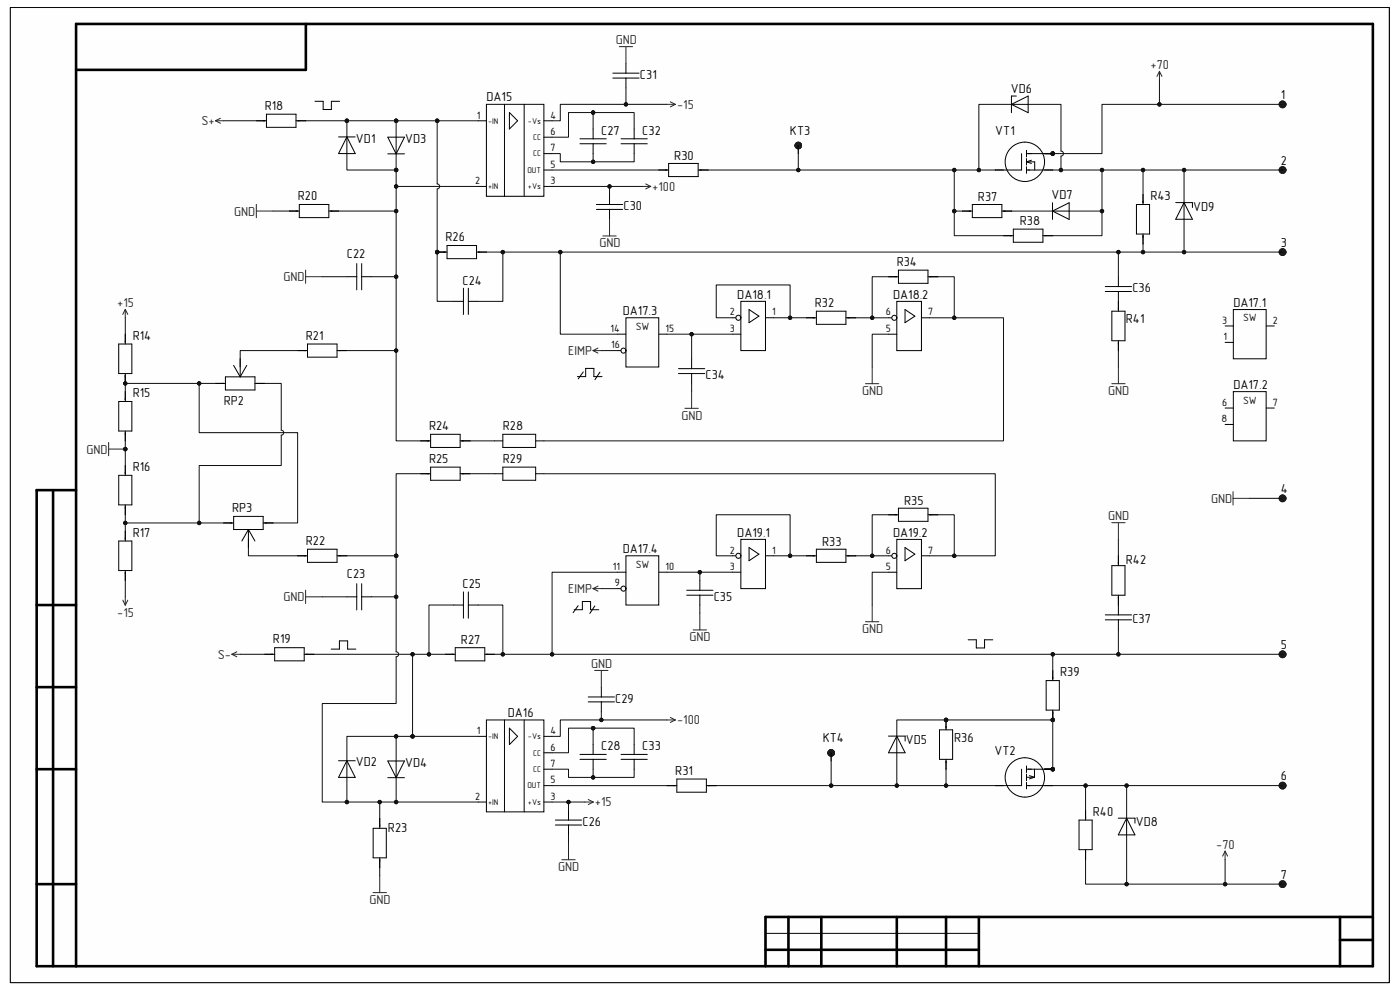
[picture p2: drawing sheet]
<svg xmlns="http://www.w3.org/2000/svg" width="297mm" height="210mm" viewBox="0 0 297 210" stroke-linecap="round" stroke-linejoin="round" font-family="sans-serif">
<path d="M2.2 1.6h292.5v206.8h-292.5z" fill-rule="evenodd" fill="#fefefe"/>
<path d="M2.2 1.6h292.5v206.8h-292.5z" fill="none" stroke="#000" stroke-width=".21"/>
<path d="M2.2 1.6h292.5v206.8h-292.5z" fill-rule="evenodd" fill="#fefefe"/>
<g fill="none" stroke="#000" stroke-width=".21">
<path d="M2.2 1.6h292.5v206.8h-292.5zM130 15.5h5.6M130 16.6h5.6M132.8 13.4v2.1M132.8 16.6v2.1M101.5 25.6h1.7M101.5 39.5h1.7M103.2 22.1h12.2v19.5h-12.2zM107 22.1v19.5M108.1 23.9l1.7 1.7-1.7 1.8zM111.2 22.1v19.5M115.4 25.6h1.7"/>
<path d="M115.4 29.1h1.7M115.4 32.6h1.7M115.4 36.1h1.7M115.4 39.5h1.7M123 29.4h5.6M123 30.5h5.6M125.8 27.4v2M125.8 30.5v2.1M126.5 43.4h5.6M126.5 44.4h5.6M129.3 41.3v2.1M129.3 44.4v2.1"/>
<path d="M101.5 156.2h1.7M103.2 152.7h12.2v19.5h-12.2zM107 152.7v19.5M108.1 154.5l1.7 1.7-1.7 1.8zM111.2 152.7v19.5M115.4 156.2h1.7M115.4 159.7h1.7M124.8 147.9h5.6M124.8 148.9h5.6M127.6 145.8v2.1M127.6 148.9v2.1M101.5 170.1h1.7"/>
<path d="M115.4 163.2h1.7M115.4 166.7h1.7M115.4 170.1h1.7M117.8 174h5.6M117.8 175h5.6M120.6 171.9v2.1M120.6 175v2.1M162.4 198h45.3"/>
</g>
<g fill="none" stroke="#000" stroke-width=".55">
<path d="M64.9 5.1v9.7h-48.8M7.8 104h8.3M7.8 104v101h283.5v-199.9h-275.2v199.9M11.3 104v101M7.8 128.3h8.3M7.8 145.8h8.3M7.8 163.2h8.3M7.8 187.6h8.3M167.3 194.5v10.5M174.2 194.5v10.5M190.3 194.5v10.5M200.7 194.5v10.5"/>
<path d="M207.7 194.5v10.5M284.3 194.5v10.5M284.3 199.4h7M291.3 194.5h-128.9v10.5M162.4 201.5h45.3"/>
</g>
<g fill="none" stroke="#262626" stroke-width=".21">
<path d="M136.3 39.5h1.7M137 39l1 .5M138 39.5l-1 .6M141.5 22.1h1.8M142.2 21.6l1.1 .5M143.3 22.1l-1.1 .6M141.5 152.7h1.8M142.2 152.2l1.1 .5M143.3 152.7l-1.1 .6M124.1 170.1h1.8M124.8 169.6l1.1 .5M125.9 170.1l-1.1 .6"/>
<path d="M259.9 180.6l-.5 1M259.9 180.6l.5 1M259.9 180.6v1.7"/>
</g>
<circle cx="92.7" cy="53.5" r=".35" fill="#0e0e0e"/>
<circle cx="92.7" cy="53.5" r=".35" fill="none" stroke="#0e0e0e" stroke-width=".21"/>
<path d="M92.7 53.5h2.1M94.8 52.1h6.3v2.8h-6.3zM101.1 53.5h2.1" fill="none" stroke="#000" stroke-width=".21"/>
<circle cx="92.7" cy="53.5" r=".35" fill="#0e0e0e"/>
<circle cx="92.7" cy="53.5" r=".35" fill="none" stroke="#0e0e0e" stroke-width=".21"/>
<g fill="none" stroke="#000" stroke-width=".21">
<path d="M131.8 29.4h5.5M131.8 30.5h5.5M134.5 27.4v2M134.5 30.5v2.1M101.5 53.5h1.7M131.1 70.9h1.7M131.1 74.4h1.7M94.5 138.8h2.1M96.6 137.4h6.2v2.8h-6.2zM102.8 138.8h2.1M125.8 158v2M134.5 158v2"/>
<path d="M123 160h5.6M123 161.1h5.6M125.8 161.1v2.1M131.8 160h5.5M131.8 161.1h5.5M134.5 161.1v2.1"/>
</g>
<path d="M45.7 25.6l1.1 .5M45.7 25.6h1.8M46.8 25.1l-1.1 .5M49.2 138.8l1 .5M49.2 138.8h1.8M50.2 138.3l-1 .5" fill="none" stroke="#262626" stroke-width=".21"/>
<circle cx="132.3" cy="74.4" r=".53" fill="#fbfbfb"/>
<g fill="none" stroke="#000" stroke-width=".21">
<path d="M132.8 67.4h7v10.5h-7zM139.8 70.9h1.7M131.1 121.4h1.7M131.1 124.9h1.7"/>
<circle cx="132.3" cy="74.4" r=".53"/>
</g>
<circle cx="132.3" cy="124.9" r=".53" fill="#fbfbfb"/>
<g fill="none" stroke="#000" stroke-width=".21">
<path d="M71.8 29h3.6M73.6 29.1v3.5M73.6 29l1.8 3.6h-3.6zM82.3 29.1h3.5l-1.8 3.5zM82.3 32.6h3.5M84 29.1v3.5M73.6 58.7h2.1M75.7 55.9v5.6M76.7 55.9v5.6M76.7 58.7h2.1M204.2 44.8h2.1M206.3 43.4h6.2v2.8h-6.2z"/>
<path d="M212.5 44.8h2.1M223.3 44.8l3.5-1.8v3.5zM223.3 43v3.5M223.3 44.8h3.5M237.3 58.7v2.1M241.1 43.4h2.8v6.2h-2.8zM242.5 41.3v2.1M242.5 49.6v2.1M234.5 60.8h5.6M234.5 61.8h5.6M235.9 66h2.8v6.3h-2.8zM237.3 61.8v4.2"/>
<path d="M237.3 72.3v2.1M132.8 117.9h7v10.4h-7zM73.6 126.6h2.1M75.7 123.8v5.6M76.7 123.8v5.6M76.7 126.6h2.1M139.8 121.4h1.7M71.8 161.4h3.6M73.6 161.4l1.8 3.5h-3.6zM73.6 161.4v3.5M82.3 161.4h3.5l-1.8 3.6zM82.3 165h3.5"/>
<path d="M84 161.4v3.5M228.9 174h2.8v6.2h-2.8zM230.3 171.9v2.1M230.3 180.2v2.1"/>
<circle cx="132.3" cy="124.9" r=".53"/>
</g>
<path d="M246 15.1l-.6 1.1M246 15.1l.5 1.1M246 15.1v1.8" fill="none" stroke="#262626" stroke-width=".21"/>
<circle cx="223.3" cy="152.7" r=".35" fill="#0e0e0e"/>
<circle cx="223.3" cy="152.7" r=".35" fill="none" stroke="#0e0e0e" stroke-width=".21"/>
<path d="M221.9 144.4h2.8v6.2h-2.8zM223.3 142.3v2.1M223.3 150.6v2.1" fill="none" stroke="#000" stroke-width=".21"/>
<circle cx="223.3" cy="152.7" r=".35" fill="#0e0e0e"/>
<circle cx="223.3" cy="152.7" r=".35" fill="none" stroke="#0e0e0e" stroke-width=".21"/>
<g fill="none" stroke="#000" stroke-width=".21">
<path d="M54.4 25.6h2.1M56.5 24.2h6.3v2.8h-6.3zM62.8 25.6h2.1M25.2 73h2.8v6.2h-2.8zM26.6 70.9v2.1M26.6 79.2v2.1M96.2 63.9h2.1M98.3 61.1v5.6M99.4 61.1v5.6M99.4 63.9h2.1M25.2 85.2h2.8v6.2h-2.8zM26.6 83.1v2.1"/>
<path d="M26.6 91.4v2.1M26.6 98.8v2M25.2 100.8h2.8v6.3h-2.8zM25.2 114.8h2.8v6.2h-2.8zM26.6 107.1v2.1M26.6 112.7v2.1M26.6 121v2.1M96.2 128.3h2.1M98.3 125.6v5.5M99.4 125.6v5.5M99.4 128.3h2.1M223.3 142.3v1.7"/>
</g>
<g fill="none" stroke="#262626" stroke-width=".21">
<path d="M26.6 65.6l-.6 1.1M26.6 65.6l.5 1.1M26.6 65.6v1.8M23 93.9v2.8M23 95.3h3.6M26.1 127.3l.5 1.1M26.6 126.6v1.8M27.1 127.3l-.5 1.1M64.8 125.2v2.8M64.8 126.6h3.6M125.8 124.9l1.1 .5M125.8 124.9h1.8"/>
<path d="M126.9 124.3l-1.1 .6"/>
</g>
<circle cx="26.6" cy="95.3" r=".35" fill="#0e0e0e"/>
<circle cx="26.6" cy="95.3" r=".35" fill="none" stroke="#0e0e0e" stroke-width=".21"/>
<g fill="none" stroke="#262626" stroke-width=".21">
<path d="M131.4 9.9h2.8M132.8 9.9v3.5M54.4 43.4v2.8M54.4 44.8h3.5M64.8 57.3v2.8M64.8 58.7h3.6M127.9 50.1h2.8M129.3 46.5v3.6M237.3 77.9v3.5M235.9 81.4h2.8M235.9 110.9h2.8M237.3 110.9v3.5"/>
<path d="M126.2 142.2h2.8M127.6 142.2v3.6M120.6 178.8v3.6M79.1 189.4h2.9M80.6 185.8v3.6M119.2 182.4h2.8"/>
</g>
<path d="M235.9 120h2.8v6.3h-2.8zM237.3 117.9v2.1M234.5 131.5h5.6M234.5 130.4h5.6M237.3 126.3v4.1M237.3 131.5v2.1" fill="none" stroke="#000" stroke-width=".21"/>
<circle cx="200.7" cy="152.7" r=".35" fill="#0e0e0e"/>
<circle cx="200.7" cy="152.7" r=".35" fill="none" stroke="#0e0e0e" stroke-width=".21"/>
<path d="M199.3 154.8h2.8v6.3h-2.8zM200.7 152.7v2.1M200.7 161.1v2.1" fill="none" stroke="#000" stroke-width=".21"/>
<circle cx="200.7" cy="152.7" r=".35" fill="#0e0e0e"/>
<circle cx="200.7" cy="152.7" r=".35" fill="none" stroke="#0e0e0e" stroke-width=".21"/>
<g fill="none" stroke="#000" stroke-width=".21">
<path d="M139.8 36.1h2M141.8 34.7h6.3v2.8h-6.3zM148.1 36.1h2.1M155.4 67.4h1.8M162.4 67.4h1.7M259.9 69.2h1.8M259.9 72.6h1.8M261.7 65.7h6.9v10.4h-6.9zM268.6 69.2h1.8M259.9 86.6h1.8M259.9 90h1.8M261.7 83.1h6.9v10.4h-6.9z"/>
<path d="M268.6 86.6h1.8M141.5 166.7h2.1M143.6 165.3h6.3v2.8h-6.3zM149.9 166.7h2.1"/>
</g>
<circle cx="156.6" cy="67.4" r=".53" fill="#fbfbfb"/>
<g fill="none" stroke="#000" stroke-width=".21">
<path d="M155.4 70.9h1.8M157.2 63.9h5.2v10.5h-5.2zM158.9 65.7l2.1 1.4-2.1 1.4zM188.5 67.4h1.8M195.5 67.4h1.7"/>
<circle cx="156.6" cy="67.4" r=".53"/>
</g>
<path d="M125.8 74.4l1.1 .5M125.8 74.4h1.8M126.9 73.8l-1.1 .6" fill="none" stroke="#262626" stroke-width=".21"/>
<circle cx="189.7" cy="67.4" r=".53" fill="#fbfbfb"/>
<g fill="none" stroke="#000" stroke-width=".21">
<path d="M188.5 70.9h1.8M190.3 63.9h5.2v10.5h-5.2zM192 65.7l2.1 1.4-2.1 1.4zM155.4 117.9h1.8M162.4 117.9h1.7"/>
<circle cx="189.7" cy="67.4" r=".53"/>
</g>
<path d="M185 77.9v3.5M145.3 86.6h2.8M146.7 83.1v3.5M183.6 81.4h2.8M147.1 133.6h2.8M148.5 130.1v3.5" fill="none" stroke="#262626" stroke-width=".21"/>
<circle cx="156.6" cy="117.9" r=".53" fill="#fbfbfb"/>
<g fill="none" stroke="#000" stroke-width=".21">
<path d="M157.2 114.4h5.2v10.5h-5.2zM158.9 116.2l2.1 1.4-2.1 1.4zM188.5 117.9h1.8M195.5 117.9h1.7M155.4 121.4h1.8"/>
<circle cx="156.6" cy="117.9" r=".53"/>
</g>
<circle cx="189.7" cy="117.9" r=".53" fill="#fbfbfb"/>
<g fill="none" stroke="#000" stroke-width=".21">
<path d="M214.6 22.1l3.5-1.7v3.5zM214.6 22.1h3.5M215.6 20.4h-1v3.5M61.4 44.8h2.1M63.5 43.4h6.3v2.8h-6.3zM69.8 44.8h2.1M188.5 58.7h2.1M190.6 57.3h6.3v2.8h-6.3zM196.9 58.7h2.1M212.9 50h2.1M215 48.6h6.3v2.8h-6.3zM221.3 50h2"/>
<path d="M249.4 43h3.6v1M251.2 43l1.8 3.5h-3.6zM251.2 43v3.5M47.8 79.9h6.3v2.8h-6.3zM49.6 77.5l1.4 2.4M51 76.1v3.8M52.4 77.5l-1.4 2.4M63.1 74.4h2.1M65.2 73h6.3v2.8h-6.3zM71.5 74.4h2.1M171.1 67.4h2.1M173.2 66h6.3v2.8h-6.3z"/>
<path d="M179.5 67.4h2.1M45.7 81.3h2.1M54.1 81.3h2.1M89.3 93.5h2.1M91.4 92.1h6.2v2.8h-6.2zM91.4 99.1h6.2v2.8h-6.2zM97.6 93.5h2.1M47.5 110.9h2.1M49.6 109.5h6.2v2.8h-6.2zM52.7 112.3v3.9M52.7 112.3l1.4 2.5M52.7 112.3l-1.4 2.5"/>
<path d="M55.8 110.9h2.1M63.1 117.9h2.1M65.2 116.5h6.3v2.8h-6.3zM71.5 117.9h2.1M89.3 100.5h2.1M97.6 100.5h2.1M171.1 117.9h2.1M173.2 116.5h6.3v2.8h-6.3zM179.5 117.9h2.1M188.5 109.2h2.1M190.3 114.4h5.2v10.5h-5.2zM190.6 107.8h6.3v2.8h-6.3z"/>
<path d="M192 116.2l2.1 1.4-2.1 1.4zM196.9 109.2h2.1M56.2 138.8h2.1M58.3 137.4h6.2v2.8h-6.2zM64.5 138.8h2.1M188.5 121.4h1.8M188.5 156.2h3.5v1M190.3 156.2l1.7 3.5h-3.5zM190.3 156.2v3.5M79.2 175.7h2.8v6.3h-2.8zM80.6 173.6v2.1M237.2 173.6h3.6v1"/>
<path d="M239 173.6l1.8 3.5h-3.6zM239 173.6v3.5M80.6 182v2.1"/>
<circle cx="189.7" cy="117.9" r=".53"/>
</g>
<path d="M183.6 131.9h2.8M185 128.4v3.5" fill="none" stroke="#262626" stroke-width=".21"/>
<g fill="none" stroke="#1c1c1c" stroke-width=".89">
<circle cx="272.1" cy="22.1" r=".38"/>
<circle cx="272.1" cy="36.1" r=".38"/>
<circle cx="272.1" cy="53.5" r=".38"/>
<circle cx="272.1" cy="138.8" r=".38"/>
<circle cx="272.1" cy="166.7" r=".38"/>
<circle cx="272.1" cy="187.6" r=".39"/>
<circle cx="272.1" cy="187.6" r=".38"/>
</g>
<circle cx="223.3" cy="32.6" r=".35" fill="#0e0e0e"/>
<circle cx="223.3" cy="32.6" r=".35" fill="none" stroke="#0e0e0e" stroke-width=".21"/>
<circle cx="223.3" cy="32.6" r=".35" fill="#0e0e0e"/>
<circle cx="223.3" cy="32.6" r=".35" fill="none" stroke="#0e0e0e" stroke-width=".21"/>
<circle cx="223.3" cy="32.6" r=".35" fill="#0e0e0e"/>
<circle cx="223.3" cy="32.6" r=".35" fill="none" stroke="#0e0e0e" stroke-width=".21"/>
<g fill="none" stroke="#000" stroke-width=".21">
<path d="M216.7 32.6v3.5h-5.6M217.8 32.6h5.5M217.8 36.1h5.5M217.8 34.3l1 .4M217.8 34.3h1.7v1.8M217.8 31.9v1.4M217.8 33.6v1.4M217.8 35.4v1.4M218.8 34l-1 .3"/>
<circle cx="217.4" cy="34.3" r="4.2"/>
</g>
<circle cx="223.3" cy="32.6" r=".35" fill="#0e0e0e"/>
<circle cx="223.3" cy="32.6" r=".35" fill="none" stroke="#0e0e0e" stroke-width=".21"/>
<path d="M221.6 32.6h1.7" fill="none" stroke="#000" stroke-width=".21"/>
<circle cx="223.3" cy="32.6" r=".35" fill="#0e0e0e"/>
<circle cx="223.3" cy="32.6" r=".35" fill="none" stroke="#0e0e0e" stroke-width=".21"/>
<path d="M221.6 32.6h1.7" fill="none" stroke="#000" stroke-width=".21"/>
<circle cx="223.3" cy="32.6" r=".35" fill="#0e0e0e"/>
<circle cx="223.3" cy="32.6" r=".35" fill="none" stroke="#0e0e0e" stroke-width=".21"/>
<circle cx="223.3" cy="163.2" r=".35" fill="#0e0e0e"/>
<circle cx="223.3" cy="163.2" r=".35" fill="none" stroke="#0e0e0e" stroke-width=".21"/>
<circle cx="223.3" cy="163.2" r=".35" fill="#0e0e0e"/>
<circle cx="223.3" cy="163.2" r=".35" fill="none" stroke="#0e0e0e" stroke-width=".21"/>
<circle cx="223.3" cy="163.2" r=".35" fill="#0e0e0e"/>
<circle cx="223.3" cy="163.2" r=".35" fill="none" stroke="#0e0e0e" stroke-width=".21"/>
<g fill="none" stroke="#000" stroke-width=".21">
<path d="M216.7 163.2v3.5h-5.6M217.8 163.2h5.5M217.8 166.7h5.5M217.8 162.5v1.4M217.8 164.2v1.4M217.8 166v1.4M217.9 164.9h1.5M218.4 164.5l1 .4M219.4 164.9l-1 .3M219.5 163.2v1.7"/>
<circle cx="217.4" cy="164.9" r="4.2"/>
</g>
<circle cx="223.3" cy="163.2" r=".35" fill="#0e0e0e"/>
<circle cx="223.3" cy="163.2" r=".35" fill="none" stroke="#0e0e0e" stroke-width=".21"/>
<path d="M221.6 163.2h1.7" fill="none" stroke="#000" stroke-width=".21"/>
<circle cx="223.3" cy="163.2" r=".35" fill="#0e0e0e"/>
<circle cx="223.3" cy="163.2" r=".35" fill="none" stroke="#0e0e0e" stroke-width=".21"/>
<path d="M221.6 163.2h1.7" fill="none" stroke="#000" stroke-width=".21"/>
<circle cx="223.3" cy="163.2" r=".35" fill="#0e0e0e"/>
<g fill="none" stroke="#0e0e0e" stroke-width=".21">
<path d="M84 39.5h17.5"/>
<circle cx="223.3" cy="163.2" r=".35"/>
</g>
<g fill="none" stroke="#000" stroke-width=".21">
<path d="M66.8 21.5h1.8v1.7h1.7v-1.7h1.7M169.4 30.8v1.8M122.5 79.9h1.7v-1.7h1.8v1.7h1.7M123.7 78.9l-1 1.5M127.3 79l-1.1 1.5M143.9 78.2h5.6M143.9 79.2h5.6M146.7 76.1v2.1M146.7 79.2v2.1M104.9 93.5h1.8M106.7 92.1h6.9v2.8h-6.9zM106.7 99.1h6.9v2.8h-6.9z"/>
<path d="M113.6 93.5h1.8M104.9 100.5h1.8M113.6 100.5h1.8M70.3 137.7h1.7v-1.7h1.7v1.7h1.8M121.8 129.3h1.7v-1.7h1.8v1.7h1.7M122.7 128.5l-1.1 1.5M126.2 128.5l-1.1 1.6M145.7 125.2h5.6M145.7 126.3h5.6M148.5 123.1v2.1M148.5 126.3v2M205.4 135.7h1.7v1.8h1.8v-1.8h1.7"/>
<path d="M176.3 159.7v1.8"/>
</g>
<path d="M261.6 104.3v2.8M261.6 105.7h3.5" fill="none" stroke="#262626" stroke-width=".21"/>
<g fill="none" stroke="#1c1c1c" stroke-width=".89">
<circle cx="169.4" cy="30.9" r=".35"/>
<circle cx="272.1" cy="105.7" r=".38"/>
<circle cx="176.3" cy="159.7" r=".35"/>
</g>
<circle cx="84" cy="39.5" r=".35" fill="#0e0e0e"/>
<g fill="none" stroke="#0e0e0e" stroke-width=".21">
<path d="M92.7 25.6h8.8"/>
<circle cx="84" cy="39.5" r=".35"/>
</g>
<circle cx="92.7" cy="25.6" r=".35" fill="#0e0e0e"/>
<g fill="none" stroke="#0e0e0e" stroke-width=".21">
<path d="M132.8 18.7v3.4h8.7"/>
<circle cx="92.7" cy="25.6" r=".35"/>
</g>
<circle cx="132.8" cy="22.1" r=".35" fill="#0e0e0e"/>
<g fill="none" stroke="#0e0e0e" stroke-width=".21">
<path d="M92.7 25.6v13.4a.53 .53 0 0 1 .6 .5 .53 .53 0 0 1-.6 .6v23.8h3.5"/>
<circle cx="132.8" cy="22.1" r=".35"/>
</g>
<circle cx="92.7" cy="53.5" r=".35" fill="#0e0e0e"/>
<circle cx="92.7" cy="53.5" r=".35" fill="none" stroke="#0e0e0e" stroke-width=".21"/>
<circle cx="92.7" cy="25.6" r=".35" fill="#0e0e0e"/>
<g fill="none" stroke="#0e0e0e" stroke-width=".21">
<path d="M84 25.6v3.5"/>
<circle cx="92.7" cy="25.6" r=".35"/>
</g>
<circle cx="84" cy="25.6" r=".35" fill="#0e0e0e"/>
<g fill="none" stroke="#0e0e0e" stroke-width=".21">
<path d="M84 25.6h8.7"/>
<circle cx="84" cy="25.6" r=".35"/>
</g>
<circle cx="84" cy="25.6" r=".35" fill="#0e0e0e"/>
<circle cx="84" cy="25.6" r=".35" fill="none" stroke="#0e0e0e" stroke-width=".21"/>
<circle cx="92.7" cy="25.6" r=".35" fill="#0e0e0e"/>
<g fill="none" stroke="#0e0e0e" stroke-width=".21">
<path d="M117.1 39.5h19.2"/>
<circle cx="92.7" cy="25.6" r=".35"/>
</g>
<circle cx="129.3" cy="39.5" r=".35" fill="#0e0e0e"/>
<g fill="none" stroke="#0e0e0e" stroke-width=".21">
<path d="M127.6 151v1.7"/>
<circle cx="129.3" cy="39.5" r=".35"/>
</g>
<circle cx="127.6" cy="152.7" r=".35" fill="#0e0e0e"/>
<g fill="none" stroke="#0e0e0e" stroke-width=".21">
<path d="M120.6 170.1v1.8M120.6 177.1v1.7"/>
<circle cx="127.6" cy="152.7" r=".35"/>
</g>
<circle cx="120.6" cy="170.1" r=".35" fill="#0e0e0e"/>
<g fill="none" stroke="#0e0e0e" stroke-width=".21">
<path d="M117.1 170.1h7"/>
<circle cx="120.6" cy="170.1" r=".35"/>
</g>
<circle cx="120.6" cy="170.1" r=".35" fill="#0e0e0e"/>
<g fill="none" stroke="#0e0e0e" stroke-width=".21">
<path d="M117.1 163.2h3.5v1.7h5.2v-1.7"/>
<circle cx="120.6" cy="170.1" r=".35"/>
</g>
<circle cx="125.8" cy="164.9" r=".35" fill="#0e0e0e"/>
<g fill="none" stroke="#0e0e0e" stroke-width=".21">
<path d="M125.8 154.5h-5.2v5.2h-3.5"/>
<circle cx="125.8" cy="164.9" r=".35"/>
</g>
<circle cx="125.8" cy="154.5" r=".35" fill="#0e0e0e"/>
<g fill="none" stroke="#0e0e0e" stroke-width=".21">
<path d="M129.3 39.5v1.8"/>
<circle cx="125.8" cy="154.5" r=".35"/>
</g>
<circle cx="129.3" cy="39.5" r=".35" fill="#0e0e0e"/>
<g fill="none" stroke="#0e0e0e" stroke-width=".21">
<path d="M73.6 25.6h10.4"/>
<circle cx="129.3" cy="39.5" r=".35"/>
</g>
<circle cx="84" cy="25.6" r=".35" fill="#0e0e0e"/>
<circle cx="84" cy="25.6" r=".35" fill="none" stroke="#0e0e0e" stroke-width=".21"/>
<circle cx="73.6" cy="25.6" r=".35" fill="#0e0e0e"/>
<g fill="none" stroke="#0e0e0e" stroke-width=".21">
<path d="M104.9 138.8h1.8"/>
<circle cx="73.6" cy="25.6" r=".35"/>
</g>
<circle cx="106.7" cy="138.8" r=".35" fill="#0e0e0e"/>
<g fill="none" stroke="#0e0e0e" stroke-width=".21">
<path d="M73.6 32.6v3.5h10.4"/>
<circle cx="106.7" cy="138.8" r=".35"/>
</g>
<circle cx="84" cy="36.1" r=".35" fill="#0e0e0e"/>
<g fill="none" stroke="#0e0e0e" stroke-width=".21">
<path d="M84 32.6v3.5"/>
<circle cx="84" cy="36.1" r=".35"/>
</g>
<circle cx="84" cy="36.1" r=".35" fill="#0e0e0e"/>
<g fill="none" stroke="#0e0e0e" stroke-width=".21">
<path d="M117.1 32.6h1.8v1.7h6.9v-1.7"/>
<circle cx="84" cy="36.1" r=".35"/>
</g>
<circle cx="125.8" cy="34.3" r=".35" fill="#0e0e0e"/>
<g fill="none" stroke="#0e0e0e" stroke-width=".21">
<path d="M125.8 23.9h-5.2v5.2h-3.5"/>
<circle cx="125.8" cy="34.3" r=".35"/>
</g>
<circle cx="125.8" cy="23.9" r=".35" fill="#0e0e0e"/>
<g fill="none" stroke="#0e0e0e" stroke-width=".21">
<path d="M125.8 23.9h8.7v3.5"/>
<circle cx="125.8" cy="23.9" r=".35"/>
</g>
<circle cx="125.8" cy="23.9" r=".35" fill="#0e0e0e"/>
<g fill="none" stroke="#0e0e0e" stroke-width=".21">
<path d="M134.5 32.6v1.7h-8.7"/>
<circle cx="125.8" cy="23.9" r=".35"/>
</g>
<circle cx="125.8" cy="34.3" r=".35" fill="#0e0e0e"/>
<g fill="none" stroke="#0e0e0e" stroke-width=".21">
<path d="M141.5 152.7h-22.6v3.5h-1.8"/>
<circle cx="125.8" cy="34.3" r=".35"/>
</g>
<circle cx="127.6" cy="152.7" r=".35" fill="#0e0e0e"/>
<g fill="none" stroke="#0e0e0e" stroke-width=".21">
<path d="M125.8 154.5h8.7v3.5"/>
<circle cx="127.6" cy="152.7" r=".35"/>
</g>
<circle cx="125.8" cy="154.5" r=".35" fill="#0e0e0e"/>
<g fill="none" stroke="#0e0e0e" stroke-width=".21">
<path d="M134.5 163.2v1.7h-8.7"/>
<circle cx="125.8" cy="154.5" r=".35"/>
</g>
<circle cx="125.8" cy="164.9" r=".35" fill="#0e0e0e"/>
<g fill="none" stroke="#0e0e0e" stroke-width=".21">
<path d="M125.8 154.5v3.5"/>
<circle cx="125.8" cy="164.9" r=".35"/>
</g>
<circle cx="125.8" cy="154.5" r=".35" fill="#0e0e0e"/>
<g fill="none" stroke="#0e0e0e" stroke-width=".21">
<path d="M92.7 53.5h1.8"/>
<circle cx="125.8" cy="154.5" r=".35"/>
</g>
<circle cx="92.7" cy="53.5" r=".35" fill="#0e0e0e"/>
<g fill="none" stroke="#0e0e0e" stroke-width=".21">
<path d="M68.4 58.7h5.2M101.5 128.3h5.2v10.5h10.4"/>
<circle cx="92.7" cy="53.5" r=".35"/>
</g>
<circle cx="106.7" cy="138.8" r=".35" fill="#0e0e0e"/>
<circle cx="106.7" cy="138.8" r=".35" fill="none" stroke="#0e0e0e" stroke-width=".21"/>
<circle cx="117.1" cy="138.8" r=".35" fill="#0e0e0e"/>
<g fill="none" stroke="#0e0e0e" stroke-width=".21">
<path d="M272.1 36.1h-38.3v8.7h-7M68.4 126.6h5.2"/>
<circle cx="117.1" cy="138.8" r=".35"/>
</g>
<circle cx="233.8" cy="44.8" r=".35" fill="#0e0e0e"/>
<circle cx="233.8" cy="44.8" r=".35" fill="none" stroke="#0e0e0e" stroke-width=".21"/>
<circle cx="233.8" cy="36.1" r=".35" fill="#0e0e0e"/>
<circle cx="233.8" cy="36.1" r=".35" fill="none" stroke="#0e0e0e" stroke-width=".21"/>
<circle cx="242.5" cy="36.1" r=".35" fill="#0e0e0e"/>
<circle cx="242.5" cy="36.1" r=".35" fill="none" stroke="#0e0e0e" stroke-width=".21"/>
<circle cx="251.2" cy="36.1" r=".35" fill="#0e0e0e"/>
<g fill="none" stroke="#0e0e0e" stroke-width=".21">
<path d="M251.2 46.5v7"/>
<circle cx="251.2" cy="36.1" r=".35"/>
</g>
<circle cx="251.2" cy="53.5" r=".35" fill="#0e0e0e"/>
<g fill="none" stroke="#0e0e0e" stroke-width=".21">
<path d="M251.2 36.1v6.9"/>
<circle cx="251.2" cy="53.5" r=".35"/>
</g>
<circle cx="251.2" cy="36.1" r=".35" fill="#0e0e0e"/>
<g fill="none" stroke="#0e0e0e" stroke-width=".21">
<path d="M223.3 36.1h10.5"/>
<circle cx="251.2" cy="36.1" r=".35"/>
</g>
<circle cx="225.1" cy="36.1" r=".35" fill="#0e0e0e"/>
<circle cx="225.1" cy="36.1" r=".35" fill="none" stroke="#0e0e0e" stroke-width=".21"/>
<circle cx="233.8" cy="36.1" r=".35" fill="#0e0e0e"/>
<g fill="none" stroke="#0e0e0e" stroke-width=".21">
<path d="M237.3 53.5v5.2"/>
<circle cx="233.8" cy="36.1" r=".35"/>
</g>
<circle cx="237.3" cy="53.5" r=".35" fill="#0e0e0e"/>
<g fill="none" stroke="#0e0e0e" stroke-width=".21">
<path d="M246 22.1h-12.2v10.5h-10.5"/>
<circle cx="237.3" cy="53.5" r=".35"/>
</g>
<circle cx="246" cy="22.1" r=".35" fill="#0e0e0e"/>
<g fill="none" stroke="#0e0e0e" stroke-width=".21">
<path d="M246 16.9v5.2h26.1"/>
<circle cx="246" cy="22.1" r=".35"/>
</g>
<circle cx="246" cy="22.1" r=".35" fill="#0e0e0e"/>
<g fill="none" stroke="#0e0e0e" stroke-width=".21">
<path d="M239 177.1v10.5"/>
<circle cx="246" cy="22.1" r=".35"/>
</g>
<circle cx="239" cy="187.6" r=".35" fill="#0e0e0e"/>
<g fill="none" stroke="#0e0e0e" stroke-width=".21">
<path d="M230.3 166.7h8.7v6.9"/>
<circle cx="239" cy="187.6" r=".35"/>
</g>
<circle cx="239" cy="166.7" r=".35" fill="#0e0e0e"/>
<circle cx="239" cy="166.7" r=".35" fill="none" stroke="#0e0e0e" stroke-width=".21"/>
<circle cx="230.3" cy="166.7" r=".35" fill="#0e0e0e"/>
<g fill="none" stroke="#0e0e0e" stroke-width=".21">
<path d="M223.3 151v12.2"/>
<circle cx="230.3" cy="166.7" r=".35"/>
</g>
<circle cx="223.3" cy="152.7" r=".35" fill="#0e0e0e"/>
<g fill="none" stroke="#0e0e0e" stroke-width=".21">
<path d="M230.3 182.3v5.3h41.8"/>
<circle cx="223.3" cy="152.7" r=".35"/>
</g>
<circle cx="259.9" cy="187.6" r=".35" fill="#0e0e0e"/>
<circle cx="259.9" cy="187.6" r=".35" fill="none" stroke="#0e0e0e" stroke-width=".21"/>
<circle cx="239" cy="187.6" r=".35" fill="#0e0e0e"/>
<g fill="none" stroke="#0e0e0e" stroke-width=".21">
<path d="M272.1 53.5h-165.4v10.4h-5.2"/>
<circle cx="239" cy="187.6" r=".35"/>
</g>
<circle cx="251.2" cy="53.5" r=".35" fill="#0e0e0e"/>
<circle cx="251.2" cy="53.5" r=".35" fill="none" stroke="#0e0e0e" stroke-width=".21"/>
<circle cx="242.5" cy="53.5" r=".35" fill="#0e0e0e"/>
<circle cx="242.5" cy="53.5" r=".35" fill="none" stroke="#0e0e0e" stroke-width=".21"/>
<circle cx="237.3" cy="53.5" r=".35" fill="#0e0e0e"/>
<circle cx="237.3" cy="53.5" r=".35" fill="none" stroke="#0e0e0e" stroke-width=".21"/>
<circle cx="118.9" cy="53.5" r=".35" fill="#0e0e0e"/>
<circle cx="118.9" cy="53.5" r=".35" fill="none" stroke="#0e0e0e" stroke-width=".21"/>
<circle cx="106.7" cy="53.5" r=".35" fill="#0e0e0e"/>
<g fill="none" stroke="#0e0e0e" stroke-width=".21">
<path d="M64.9 25.6h8.7"/>
<circle cx="106.7" cy="53.5" r=".35"/>
</g>
<circle cx="73.6" cy="25.6" r=".35" fill="#0e0e0e"/>
<g fill="none" stroke="#0e0e0e" stroke-width=".21">
<path d="M73.6 25.6v3.5"/>
<circle cx="73.6" cy="25.6" r=".35"/>
</g>
<circle cx="73.6" cy="25.6" r=".35" fill="#0e0e0e"/>
<g fill="none" stroke="#0e0e0e" stroke-width=".21">
<path d="M51 138.8h5.2M96.2 128.3h-5.2v10.5h-24.4"/>
<circle cx="73.6" cy="25.6" r=".35"/>
</g>
<circle cx="87.5" cy="138.8" r=".35" fill="#0e0e0e"/>
<circle cx="87.5" cy="138.8" r=".35" fill="none" stroke="#0e0e0e" stroke-width=".21"/>
<circle cx="91" cy="138.8" r=".35" fill="#0e0e0e"/>
<g fill="none" stroke="#0e0e0e" stroke-width=".21">
<path d="M73.6 164.9v5.2h27.9"/>
<circle cx="91" cy="138.8" r=".35"/>
</g>
<circle cx="84" cy="170.1" r=".35" fill="#0e0e0e"/>
<circle cx="84" cy="170.1" r=".35" fill="none" stroke="#0e0e0e" stroke-width=".21"/>
<circle cx="80.6" cy="170.1" r=".35" fill="#0e0e0e"/>
<circle cx="80.6" cy="170.1" r=".35" fill="none" stroke="#0e0e0e" stroke-width=".21"/>
<circle cx="73.6" cy="170.1" r=".35" fill="#0e0e0e"/>
<g fill="none" stroke="#0e0e0e" stroke-width=".21">
<path d="M84 164.9v5.2"/>
<circle cx="73.6" cy="170.1" r=".35"/>
</g>
<circle cx="84" cy="170.1" r=".35" fill="#0e0e0e"/>
<g fill="none" stroke="#0e0e0e" stroke-width=".21">
<path d="M84 156.2v5.2"/>
<circle cx="84" cy="170.1" r=".35"/>
</g>
<circle cx="84" cy="156.2" r=".35" fill="#0e0e0e"/>
<g fill="none" stroke="#0e0e0e" stroke-width=".21">
<path d="M87.5 156.2h-13.9v5.2"/>
<circle cx="84" cy="156.2" r=".35"/>
</g>
<circle cx="87.5" cy="156.2" r=".35" fill="#0e0e0e"/>
<circle cx="87.5" cy="156.2" r=".35" fill="none" stroke="#0e0e0e" stroke-width=".21"/>
<circle cx="84" cy="156.2" r=".35" fill="#0e0e0e"/>
<g fill="none" stroke="#0e0e0e" stroke-width=".21">
<path d="M87.5 156.2h14"/>
<circle cx="84" cy="156.2" r=".35"/>
</g>
<circle cx="87.5" cy="156.2" r=".35" fill="#0e0e0e"/>
<g fill="none" stroke="#0e0e0e" stroke-width=".21">
<path d="M87.5 138.8v17.4"/>
<circle cx="87.5" cy="156.2" r=".35"/>
</g>
<circle cx="87.5" cy="138.8" r=".35" fill="#0e0e0e"/>
<circle cx="87.5" cy="138.8" r=".35" fill="none" stroke="#0e0e0e" stroke-width=".21"/>
<circle cx="87.5" cy="156.2" r=".35" fill="#0e0e0e"/>
<g fill="none" stroke="#0e0e0e" stroke-width=".21">
<path d="M239 166.7h33.1M80.6 184.1v1.7"/>
<circle cx="87.5" cy="156.2" r=".35"/>
</g>
<circle cx="239" cy="166.7" r=".35" fill="#0e0e0e"/>
<g fill="none" stroke="#0e0e0e" stroke-width=".21">
<path d="M26.6 81.3h19.1"/>
<circle cx="239" cy="166.7" r=".35"/>
</g>
<circle cx="26.6" cy="81.3" r=".35" fill="#0e0e0e"/>
<circle cx="26.6" cy="81.3" r=".35" fill="none" stroke="#0e0e0e" stroke-width=".21"/>
<circle cx="42.2" cy="81.3" r=".35" fill="#0e0e0e"/>
<g fill="none" stroke="#0e0e0e" stroke-width=".21">
<path d="M42.3 81.3v10.5h20.8v19.1h-5.2"/>
<circle cx="42.2" cy="81.3" r=".35"/>
</g>
<circle cx="42.2" cy="81.3" r=".35" fill="#0e0e0e"/>
<g fill="none" stroke="#0e0e0e" stroke-width=".21">
<path d="M73.6 74.4h10.4"/>
<circle cx="42.2" cy="81.3" r=".35"/>
</g>
<circle cx="84" cy="74.4" r=".35" fill="#0e0e0e"/>
<g fill="none" stroke="#0e0e0e" stroke-width=".21">
<path d="M52.7 116.2v1.7h10.4M89.3 100.5h-5.3v17.4"/>
<circle cx="84" cy="74.4" r=".35"/>
</g>
<circle cx="84" cy="117.9" r=".35" fill="#0e0e0e"/>
<g fill="none" stroke="#0e0e0e" stroke-width=".21">
<path d="M84 117.9v20.4a.53 .53 0 0 1 .6 .5 .53 .53 0 0 1-.6 .5v9.9h-15.6v20.9h5.2"/>
<circle cx="84" cy="117.9" r=".35"/>
</g>
<circle cx="84" cy="117.9" r=".35" fill="#0e0e0e"/>
<circle cx="84" cy="117.9" r=".35" fill="none" stroke="#0e0e0e" stroke-width=".21"/>
<circle cx="84" cy="126.6" r=".35" fill="#0e0e0e"/>
<circle cx="84" cy="126.6" r=".35" fill="none" stroke="#0e0e0e" stroke-width=".21"/>
<circle cx="73.6" cy="170.1" r=".35" fill="#0e0e0e"/>
<g fill="none" stroke="#0e0e0e" stroke-width=".21">
<path d="M73.6 117.9h10.4"/>
<circle cx="73.6" cy="170.1" r=".35"/>
</g>
<circle cx="84" cy="117.9" r=".35" fill="#0e0e0e"/>
<g fill="none" stroke="#0e0e0e" stroke-width=".21">
<path d="M78.8 126.6h5.2"/>
<circle cx="84" cy="117.9" r=".35"/>
</g>
<circle cx="84" cy="126.6" r=".35" fill="#0e0e0e"/>
<g fill="none" stroke="#0e0e0e" stroke-width=".21">
<path d="M71.9 44.8h12.1"/>
<circle cx="84" cy="126.6" r=".35"/>
</g>
<circle cx="84" cy="44.8" r=".35" fill="#0e0e0e"/>
<g fill="none" stroke="#0e0e0e" stroke-width=".21">
<path d="M57.9 44.8h3.5M259.9 182.3v5.3"/>
<circle cx="84" cy="44.8" r=".35"/>
</g>
<circle cx="259.9" cy="187.6" r=".35" fill="#0e0e0e"/>
<g fill="none" stroke="#0e0e0e" stroke-width=".21">
<path d="M237.3 133.6v5.2"/>
<circle cx="259.9" cy="187.6" r=".35"/>
</g>
<circle cx="237.3" cy="138.8" r=".35" fill="#0e0e0e"/>
<g fill="none" stroke="#0e0e0e" stroke-width=".21">
<path d="M200.7 152.7h22.6"/>
<circle cx="237.3" cy="138.8" r=".35"/>
</g>
<circle cx="200.7" cy="152.7" r=".35" fill="#0e0e0e"/>
<circle cx="200.7" cy="152.7" r=".35" fill="none" stroke="#0e0e0e" stroke-width=".21"/>
<circle cx="223.3" cy="152.7" r=".35" fill="#0e0e0e"/>
<g fill="none" stroke="#0e0e0e" stroke-width=".21">
<path d="M200.7 152.7h-10.4v3.5"/>
<circle cx="223.3" cy="152.7" r=".35"/>
</g>
<circle cx="200.7" cy="152.7" r=".35" fill="#0e0e0e"/>
<g fill="none" stroke="#0e0e0e" stroke-width=".21">
<path d="M190.3 159.7v7"/>
<circle cx="200.7" cy="152.7" r=".35"/>
</g>
<circle cx="190.3" cy="166.7" r=".35" fill="#0e0e0e"/>
<g fill="none" stroke="#0e0e0e" stroke-width=".21">
<path d="M214.6 22.1h-6.9v14"/>
<circle cx="190.3" cy="166.7" r=".35"/>
</g>
<circle cx="207.7" cy="36.1" r=".35" fill="#0e0e0e"/>
<g fill="none" stroke="#0e0e0e" stroke-width=".21">
<path d="M218.1 22.1h7v10a.53 .53 0 0 1 .5 .5 .53 .53 0 0 1-.5 .5v3"/>
<circle cx="207.7" cy="36.1" r=".35"/>
</g>
<circle cx="225.1" cy="36.1" r=".35" fill="#0e0e0e"/>
<g fill="none" stroke="#0e0e0e" stroke-width=".21">
<path d="M118.9 53.5v17.4h12.2M127.6 74.4h3.5"/>
<circle cx="225.1" cy="36.1" r=".35"/>
</g>
<circle cx="118.9" cy="53.5" r=".35" fill="#0e0e0e"/>
<g fill="none" stroke="#0e0e0e" stroke-width=".21">
<path d="M141.5 70.9h13.9"/>
<circle cx="118.9" cy="53.5" r=".35"/>
</g>
<circle cx="146.7" cy="70.9" r=".35" fill="#0e0e0e"/>
<g fill="none" stroke="#0e0e0e" stroke-width=".21">
<path d="M155.4 67.4h-3.4v-7h15.6v7h-3.5"/>
<circle cx="146.7" cy="70.9" r=".35"/>
</g>
<circle cx="167.6" cy="67.4" r=".35" fill="#0e0e0e"/>
<g fill="none" stroke="#0e0e0e" stroke-width=".21">
<path d="M146.7 70.9v5.2"/>
<circle cx="167.6" cy="67.4" r=".35"/>
</g>
<circle cx="146.7" cy="70.9" r=".35" fill="#0e0e0e"/>
<g fill="none" stroke="#0e0e0e" stroke-width=".21">
<path d="M199 58.7h3.4v8.7h-5.2M146.7 81.3v1.8"/>
<circle cx="146.7" cy="70.9" r=".35"/>
</g>
<circle cx="202.4" cy="67.4" r=".35" fill="#0e0e0e"/>
<g fill="none" stroke="#0e0e0e" stroke-width=".21">
<path d="M181.6 67.4h3.4M188.5 70.9h-3.5v7"/>
<circle cx="202.4" cy="67.4" r=".35"/>
</g>
<circle cx="185" cy="67.4" r=".35" fill="#0e0e0e"/>
<g fill="none" stroke="#0e0e0e" stroke-width=".21">
<path d="M131.1 121.4h-14v17.4h155"/>
<circle cx="185" cy="67.4" r=".35"/>
</g>
<circle cx="237.3" cy="138.8" r=".35" fill="#0e0e0e"/>
<circle cx="237.3" cy="138.8" r=".35" fill="none" stroke="#0e0e0e" stroke-width=".21"/>
<circle cx="223.3" cy="138.8" r=".35" fill="#0e0e0e"/>
<circle cx="223.3" cy="138.8" r=".35" fill="none" stroke="#0e0e0e" stroke-width=".21"/>
<circle cx="117.1" cy="138.8" r=".35" fill="#0e0e0e"/>
<g fill="none" stroke="#0e0e0e" stroke-width=".21">
<path d="M141.5 121.4h7v1.7M148.5 128.3v1.8"/>
<circle cx="117.1" cy="138.8" r=".35"/>
</g>
<circle cx="148.5" cy="121.4" r=".35" fill="#0e0e0e"/>
<g fill="none" stroke="#0e0e0e" stroke-width=".21">
<path d="M148.5 121.4h6.9"/>
<circle cx="148.5" cy="121.4" r=".35"/>
</g>
<circle cx="148.5" cy="121.4" r=".35" fill="#0e0e0e"/>
<g fill="none" stroke="#0e0e0e" stroke-width=".21">
<path d="M155.4 117.9h-3.4v-8.7h15.6v8.7h-3.5"/>
<circle cx="148.5" cy="121.4" r=".35"/>
</g>
<circle cx="167.6" cy="117.9" r=".35" fill="#0e0e0e"/>
<g fill="none" stroke="#0e0e0e" stroke-width=".21">
<path d="M181.6 117.9h6.9"/>
<circle cx="167.6" cy="117.9" r=".35"/>
</g>
<circle cx="185" cy="117.9" r=".35" fill="#0e0e0e"/>
<g fill="none" stroke="#0e0e0e" stroke-width=".21">
<path d="M199 109.2h3.4v8.7h-5.2"/>
<circle cx="185" cy="117.9" r=".35"/>
</g>
<circle cx="202.4" cy="117.9" r=".35" fill="#0e0e0e"/>
<g fill="none" stroke="#0e0e0e" stroke-width=".21">
<path d="M78.8 58.7h5.2M127.6 124.9h3.5M188.5 121.4h-3.5v7"/>
<circle cx="202.4" cy="117.9" r=".35"/>
</g>
<circle cx="84" cy="58.7" r=".35" fill="#0e0e0e"/>
<g fill="none" stroke="#0e0e0e" stroke-width=".21">
<path d="M117.1 166.7h24.4M152 166.7h59.1"/>
<circle cx="84" cy="58.7" r=".35"/>
</g>
<circle cx="176.3" cy="166.7" r=".35" fill="#0e0e0e"/>
<circle cx="176.3" cy="166.7" r=".35" fill="none" stroke="#0e0e0e" stroke-width=".21"/>
<circle cx="190.3" cy="166.7" r=".35" fill="#0e0e0e"/>
<circle cx="190.3" cy="166.7" r=".35" fill="none" stroke="#0e0e0e" stroke-width=".21"/>
<circle cx="200.7" cy="166.7" r=".35" fill="#0e0e0e"/>
<g fill="none" stroke="#0e0e0e" stroke-width=".21">
<path d="M200.7 163.2v3.5"/>
<circle cx="200.7" cy="166.7" r=".35"/>
</g>
<circle cx="200.7" cy="166.7" r=".35" fill="#0e0e0e"/>
<g fill="none" stroke="#0e0e0e" stroke-width=".21">
<path d="M223.3 138.8v3.5"/>
<circle cx="200.7" cy="166.7" r=".35"/>
</g>
<circle cx="223.3" cy="138.8" r=".35" fill="#0e0e0e"/>
<g fill="none" stroke="#0e0e0e" stroke-width=".21">
<path d="M223.3 166.7h7v5.2"/>
<circle cx="223.3" cy="138.8" r=".35"/>
</g>
<circle cx="230.3" cy="166.7" r=".35" fill="#0e0e0e"/>
<g fill="none" stroke="#0e0e0e" stroke-width=".21">
<path d="M242.5 51.7v1.8M237.3 74.4v3.5M237.3 114.4v3.5"/>
<circle cx="230.3" cy="166.7" r=".35"/>
</g>
<circle cx="242.5" cy="53.5" r=".35" fill="#0e0e0e"/>
<g fill="none" stroke="#0e0e0e" stroke-width=".21">
<path d="M242.5 36.1v5.2"/>
<circle cx="242.5" cy="53.5" r=".35"/>
</g>
<circle cx="242.5" cy="36.1" r=".35" fill="#0e0e0e"/>
<g fill="none" stroke="#0e0e0e" stroke-width=".21">
<path d="M202.4 36.1v8.7h1.8M214.6 44.8h8.7"/>
<circle cx="242.5" cy="36.1" r=".35"/>
</g>
<circle cx="202.4" cy="36.1" r=".35" fill="#0e0e0e"/>
<circle cx="202.4" cy="36.1" r=".35" fill="none" stroke="#0e0e0e" stroke-width=".21"/>
<circle cx="202.4" cy="44.8" r=".35" fill="#0e0e0e"/>
<g fill="none" stroke="#0e0e0e" stroke-width=".21">
<path d="M117.1 36.1h22.7M150.2 36.1h60.9"/>
<circle cx="202.4" cy="44.8" r=".35"/>
</g>
<circle cx="207.7" cy="36.1" r=".35" fill="#0e0e0e"/>
<circle cx="207.7" cy="36.1" r=".35" fill="none" stroke="#0e0e0e" stroke-width=".21"/>
<circle cx="202.4" cy="36.1" r=".35" fill="#0e0e0e"/>
<circle cx="202.4" cy="36.1" r=".35" fill="none" stroke="#0e0e0e" stroke-width=".21"/>
<circle cx="169.4" cy="36.1" r=".35" fill="#0e0e0e"/>
<g fill="none" stroke="#0e0e0e" stroke-width=".21">
<path d="M26.6 110.9h20.9"/>
<circle cx="169.4" cy="36.1" r=".35"/>
</g>
<circle cx="26.6" cy="110.9" r=".35" fill="#0e0e0e"/>
<circle cx="26.6" cy="110.9" r=".35" fill="none" stroke="#0e0e0e" stroke-width=".21"/>
<circle cx="42.3" cy="110.9" r=".35" fill="#0e0e0e"/>
<g fill="none" stroke="#0e0e0e" stroke-width=".21">
<path d="M26.6 109.2v3.5"/>
<circle cx="42.3" cy="110.9" r=".35"/>
</g>
<circle cx="26.6" cy="110.9" r=".35" fill="#0e0e0e"/>
<g fill="none" stroke="#0e0e0e" stroke-width=".21">
<path d="M26.6 79.6v3.5M26.6 123.1v3.5"/>
<circle cx="26.6" cy="110.9" r=".35"/>
</g>
<circle cx="26.6" cy="81.3" r=".35" fill="#0e0e0e"/>
<g fill="none" stroke="#0e0e0e" stroke-width=".21">
<path d="M47.5 25.6h6.9M84 36.1v57.4h5.3M26.6 67.4v3.5"/>
<circle cx="26.6" cy="81.3" r=".35"/>
</g>
<circle cx="84" cy="36.1" r=".35" fill="#0e0e0e"/>
<circle cx="84" cy="36.1" r=".35" fill="none" stroke="#0e0e0e" stroke-width=".21"/>
<circle cx="84" cy="39.5" r=".35" fill="#0e0e0e"/>
<circle cx="84" cy="39.5" r=".35" fill="none" stroke="#0e0e0e" stroke-width=".21"/>
<circle cx="84" cy="44.8" r=".35" fill="#0e0e0e"/>
<circle cx="84" cy="44.8" r=".35" fill="none" stroke="#0e0e0e" stroke-width=".21"/>
<circle cx="84" cy="58.7" r=".35" fill="#0e0e0e"/>
<circle cx="84" cy="58.7" r=".35" fill="none" stroke="#0e0e0e" stroke-width=".21"/>
<circle cx="84" cy="74.4" r=".35" fill="#0e0e0e"/>
<g fill="none" stroke="#0e0e0e" stroke-width=".21">
<path d="M91 138.8h3.5"/>
<circle cx="84" cy="74.4" r=".35"/>
</g>
<circle cx="91" cy="138.8" r=".35" fill="#0e0e0e"/>
<g fill="none" stroke="#0e0e0e" stroke-width=".21">
<path d="M167.6 117.9h3.5"/>
<circle cx="91" cy="138.8" r=".35"/>
</g>
<circle cx="167.6" cy="117.9" r=".35" fill="#0e0e0e"/>
<g fill="none" stroke="#0e0e0e" stroke-width=".21">
<path d="M188.5 109.2h-3.5v8.7"/>
<circle cx="167.6" cy="117.9" r=".35"/>
</g>
<circle cx="185" cy="117.9" r=".35" fill="#0e0e0e"/>
<g fill="none" stroke="#0e0e0e" stroke-width=".21">
<path d="M202.4 67.4h10.5v26.1h-97.5M99.7 93.5h5.2"/>
<circle cx="185" cy="117.9" r=".35"/>
</g>
<circle cx="202.4" cy="67.4" r=".35" fill="#0e0e0e"/>
<g fill="none" stroke="#0e0e0e" stroke-width=".21">
<path d="M99.7 100.5h5.2M115.4 100.5h95.7v17.4h-8.7"/>
<circle cx="202.4" cy="67.4" r=".35"/>
</g>
<circle cx="202.4" cy="117.9" r=".35" fill="#0e0e0e"/>
<g fill="none" stroke="#0e0e0e" stroke-width=".21">
<path d="M103.2 53.5h3.5"/>
<circle cx="202.4" cy="117.9" r=".35"/>
</g>
<circle cx="106.7" cy="53.5" r=".35" fill="#0e0e0e"/>
<g fill="none" stroke="#0e0e0e" stroke-width=".21">
<path d="M80.6 170.1v3.5"/>
<circle cx="106.7" cy="53.5" r=".35"/>
</g>
<circle cx="80.6" cy="170.1" r=".35" fill="#0e0e0e"/>
<g fill="none" stroke="#0e0e0e" stroke-width=".21">
<path d="M167.6 67.4h3.5"/>
<circle cx="80.6" cy="170.1" r=".35"/>
</g>
<circle cx="167.6" cy="67.4" r=".35" fill="#0e0e0e"/>
<g fill="none" stroke="#0e0e0e" stroke-width=".21">
<path d="M188.5 58.7h-3.5v8.7h3.5"/>
<circle cx="167.6" cy="67.4" r=".35"/>
</g>
<circle cx="185" cy="67.4" r=".35" fill="#0e0e0e"/>
<g fill="none" stroke="#0e0e0e" stroke-width=".21">
<path d="M202.4 44.8v5.2h10.5"/>
<circle cx="185" cy="67.4" r=".35"/>
</g>
<circle cx="202.4" cy="44.8" r=".35" fill="#0e0e0e"/>
<g fill="none" stroke="#0e0e0e" stroke-width=".21">
<path d="M233.8 44.8v5.2h-10.5"/>
<circle cx="202.4" cy="44.8" r=".35"/>
</g>
<circle cx="233.8" cy="44.8" r=".35" fill="#0e0e0e"/>
<g fill="none" stroke="#0e0e0e" stroke-width=".21">
<path d="M63.1 74.4h-12.1v1.7M56.2 81.3h3.5v10a.53 .53 0 0 1 .5 .5 .53 .53 0 0 1-.5 .5v6.5h-17.4v12.1"/>
<circle cx="233.8" cy="44.8" r=".35"/>
</g>
<circle cx="42.3" cy="110.9" r=".35" fill="#0e0e0e"/>
<g fill="none" stroke="#0e0e0e" stroke-width=".21">
<path d="M26.6 95.3v3.5"/>
<circle cx="42.3" cy="110.9" r=".35"/>
</g>
<circle cx="26.6" cy="95.3" r=".35" fill="#0e0e0e"/>
<g fill="none" stroke="#0e0e0e" stroke-width=".21">
<path d="M26.6 93.5v1.8"/>
<circle cx="26.6" cy="95.3" r=".35"/>
</g>
<circle cx="26.6" cy="95.3" r=".35" fill="#0e0e0e"/>
<g fill="none" stroke="#0e0e0e" stroke-width=".21">
<path d="M169.4 30.8v5.3M265.1 105.7h7"/>
<circle cx="26.6" cy="95.3" r=".35"/>
</g>
<circle cx="169.4" cy="36.1" r=".35" fill="#0e0e0e"/>
<g fill="none" stroke="#0e0e0e" stroke-width=".21">
<path d="M176.3 159.7v7"/>
<circle cx="169.4" cy="36.1" r=".35"/>
</g>
<circle cx="176.3" cy="166.7" r=".35" fill="#0e0e0e"/>
<g fill="none" stroke="#0e0e0e" stroke-width=".21">
<path d="M132.8 22.1h-13.9v3.5h-1.8"/>
<circle cx="176.3" cy="166.7" r=".35"/>
</g>
<circle cx="132.8" cy="22.1" r=".35" fill="#0e0e0e"/>
<g fill="none" stroke="#0e0e0e" stroke-width=".21">
<path d="M125.8 23.9v3.5"/>
<circle cx="132.8" cy="22.1" r=".35"/>
</g>
<circle cx="125.8" cy="23.9" r=".35" fill="#0e0e0e"/>
<circle cx="125.8" cy="23.9" r=".35" fill="none" stroke="#0e0e0e" stroke-width=".21"/>
<g font-size="2.8" fill="#262626">
<text x="130.6" y="9.3">GND</text>
<text x="244.1" y="14.6">+70</text>
<text x="143.6" y="23.1">-15</text>
<text x="42.7" y="26.5">S+</text>
<text x="138.4" y="40.5">+100</text>
<text x="49.7" y="45.7">GND</text>
<text x="127.2" y="52.5">GND</text>
<text x="60.2" y="59.6">GND</text>
<text x="24.9" y="65.1">+15</text>
<text x="120.6" y="75.3">EIMP</text>
<text x="182.9" y="83.8">GND</text>
<text x="235.1" y="83.8">GND</text>
<text x="144.6" y="89.1">GND</text>
<text x="18.4" y="96.2">GND</text>
<text x="256.9" y="106.6">GND</text>
<text x="235.1" y="110.3">GND</text>
<text x="120.6" y="125.8">EIMP</text>
<text x="24.9" y="130.8">-15</text>
<text x="60.2" y="127.6">GND</text>
<text x="146.3" y="136.1">GND</text>
<text x="182.9" y="134.3">GND</text>
<text x="46.2" y="139.7">S-</text>
<text x="125.4" y="141.6">GND</text>
<text x="143.6" y="153.7">-100</text>
<text x="126.2" y="171.1">+15</text>
<text x="118.4" y="184.8">GND</text>
<text x="258" y="180">-70</text>
<text x="78.4" y="191.8">GND</text>
</g>
<g font-size="2.8">
<text x="135.8" y="16.7">C31</text>
<text x="56.2" y="23.3">R18</text>
<text x="103.2" y="21.4">DA15</text>
<text x="214.4" y="19.6">VD6</text>
<text x="271.7" y="21">1</text>
<text x="127.6" y="28.5">C27</text>
<text x="136.3" y="28.5">C32</text>
<text x="167.6" y="28.5">КТ3</text>
<text x="211.2" y="28.5">VT1</text>
<text x="75.5" y="30.3">VD1</text>
<text x="86" y="30.3">VD3</text>
<text x="143" y="34">R30</text>
<text x="271.7" y="35">2</text>
<text x="63.2" y="42.5">R20</text>
<text x="132.3" y="44.6">C30</text>
<text x="207.5" y="42.6">R37</text>
<text x="216.4" y="47.7">R38</text>
<text x="223.1" y="42.2">VD7</text>
<text x="244.1" y="42.5">R43</text>
<text x="253.2" y="44.7">VD9</text>
<text x="94.5" y="51.2">R26</text>
<text x="271.7" y="52.4">3</text>
<text x="73.6" y="54.7">C22</text>
<text x="190.2" y="56.4">R34</text>
<text x="98.1" y="60.4">C24</text>
<text x="156.4" y="63.4">DA18.1</text>
<text x="172.8" y="65.1">R32</text>
<text x="189.5" y="63.4">DA18.2</text>
<text x="240.2" y="62">C36</text>
<text x="261.7" y="65.1">DA17.1</text>
<text x="132.1" y="66.8">DA17.3</text>
<text x="238.8" y="68.6">R41</text>
<text x="28.2" y="72.1">R14</text>
<text x="64.9" y="72.1">R21</text>
<text x="149.7" y="80.5">C34</text>
<text x="261.7" y="82.5">DA17.2</text>
<text x="28.2" y="84.3">R15</text>
<text x="47.5" y="86">RP2</text>
<text x="91" y="91.2">R24</text>
<text x="106.7" y="91.2">R28</text>
<text x="28.2" y="99.9">R16</text>
<text x="91" y="98.2">R25</text>
<text x="106.7" y="98.2">R29</text>
<text x="191.8" y="107.1">R35</text>
<text x="271.7" y="104.6">4</text>
<text x="28.2" y="113.9">R17</text>
<text x="49.2" y="108.6">RP3</text>
<text x="156.4" y="113.9">DA19.1</text>
<text x="189.5" y="113.9">DA19.2</text>
<text x="64.9" y="115.6">R22</text>
<text x="132.1" y="117.3">DA17.4</text>
<text x="174.4" y="115.8">R33</text>
<text x="238.8" y="119.6">R42</text>
<text x="73.6" y="122.6">C23</text>
<text x="98.1" y="124.8">C25</text>
<text x="151.4" y="127.5">C35</text>
<text x="57.9" y="136.5">R19</text>
<text x="97.8" y="136.7">R27</text>
<text x="240.2" y="132.2">C37</text>
<text x="271.7" y="137.7">5</text>
<text x="224.9" y="143.5">R39</text>
<text x="130.5" y="149.1">C29</text>
<text x="107.7" y="152.1">DA16</text>
<text x="127.6" y="159.1">C28</text>
<text x="136.3" y="159.1">C33</text>
<text x="174.6" y="157.4">КТ4</text>
<text x="192.2" y="157.9">VD5</text>
<text x="202.4" y="157.4">R36</text>
<text x="211" y="160.2">VT2</text>
<text x="75.5" y="162.6">VD2</text>
<text x="86" y="162.6">VD4</text>
<text x="143.3" y="164.3">R31</text>
<text x="271.7" y="165.6">6</text>
<text x="231.9" y="173.1">R40</text>
<text x="82.3" y="176.5">R23</text>
<text x="123.6" y="175.2">C26</text>
<text x="241" y="175.3">VD8</text>
<text x="271.7" y="186.5">7</text>
</g>
<g font-size="2.2">
<text x="101.2" y="25.1">1</text>
<text x="116.8" y="25.1">4</text>
<text x="116.8" y="28.6">6</text>
<text x="116.8" y="32.1">7</text>
<text x="116.8" y="35.6">5</text>
<text x="100.8" y="39.1">2</text>
<text x="116.8" y="39.1">3</text>
<text x="129.5" y="70.4">14</text>
<text x="141.2" y="70.4">15</text>
<text x="154.8" y="66.9">2</text>
<text x="154.8" y="70.4">3</text>
<text x="163.8" y="66.9">1</text>
<text x="187.9" y="66.9">6</text>
<text x="187.9" y="70.4">5</text>
<text x="196.9" y="66.9">7</text>
<text x="259.3" y="68.7">3</text>
<text x="270" y="68.7">2</text>
<text x="129.7" y="73.9">16</text>
<text x="259.6" y="72.2">1</text>
<text x="259.2" y="89.6">8</text>
<text x="259.3" y="86.1">6</text>
<text x="270" y="86.1">7</text>
<text x="154.8" y="117.4">2</text>
<text x="163.8" y="117.4">1</text>
<text x="187.9" y="117.4">6</text>
<text x="196.9" y="117.4">7</text>
<text x="130" y="120.9">11</text>
<text x="130.4" y="124.4">9</text>
<text x="141.2" y="120.9">10</text>
<text x="154.8" y="120.9">3</text>
<text x="187.9" y="120.9">5</text>
<text x="101.2" y="155.7">1</text>
<text x="116.8" y="155.7">4</text>
<text x="116.8" y="159.2">6</text>
<text x="116.8" y="162.7">7</text>
<text x="116.8" y="166.2">5</text>
<text x="100.8" y="169.7">2</text>
<text x="116.8" y="169.7">3</text>
</g>
<g font-size="2.2" fill="#0e0e0e">
<text x="134.9" y="69.9">SW</text>
<text x="263.7" y="68.2">SW</text>
<text x="263.7" y="85.6">SW</text>
<text x="134.9" y="120.4">SW</text>
</g>
<g font-size="1.8">
<text x="103.5" y="26.2">-IN</text>
<text x="112" y="26.2">-Vs</text>
<text x="113.1" y="29.7">СС</text>
<text x="113.1" y="33.2">СС</text>
<text x="103.5" y="40.2">+IN</text>
<text x="111.9" y="36.7">OUT</text>
<text x="112" y="40.2">+Vs</text>
<text x="103.5" y="156.8">-IN</text>
<text x="112" y="156.8">-Vs</text>
<text x="113.1" y="160.3">СС</text>
<text x="111.9" y="167.3">OUT</text>
<text x="113.1" y="163.8">СС</text>
<text x="103.5" y="170.7">+IN</text>
<text x="112" y="170.7">+Vs</text>
</g>
<text font-size=".3" x="9.2" y="205.1">ALTIUM GOSTBOM2.0 KEV</text>
</svg>
